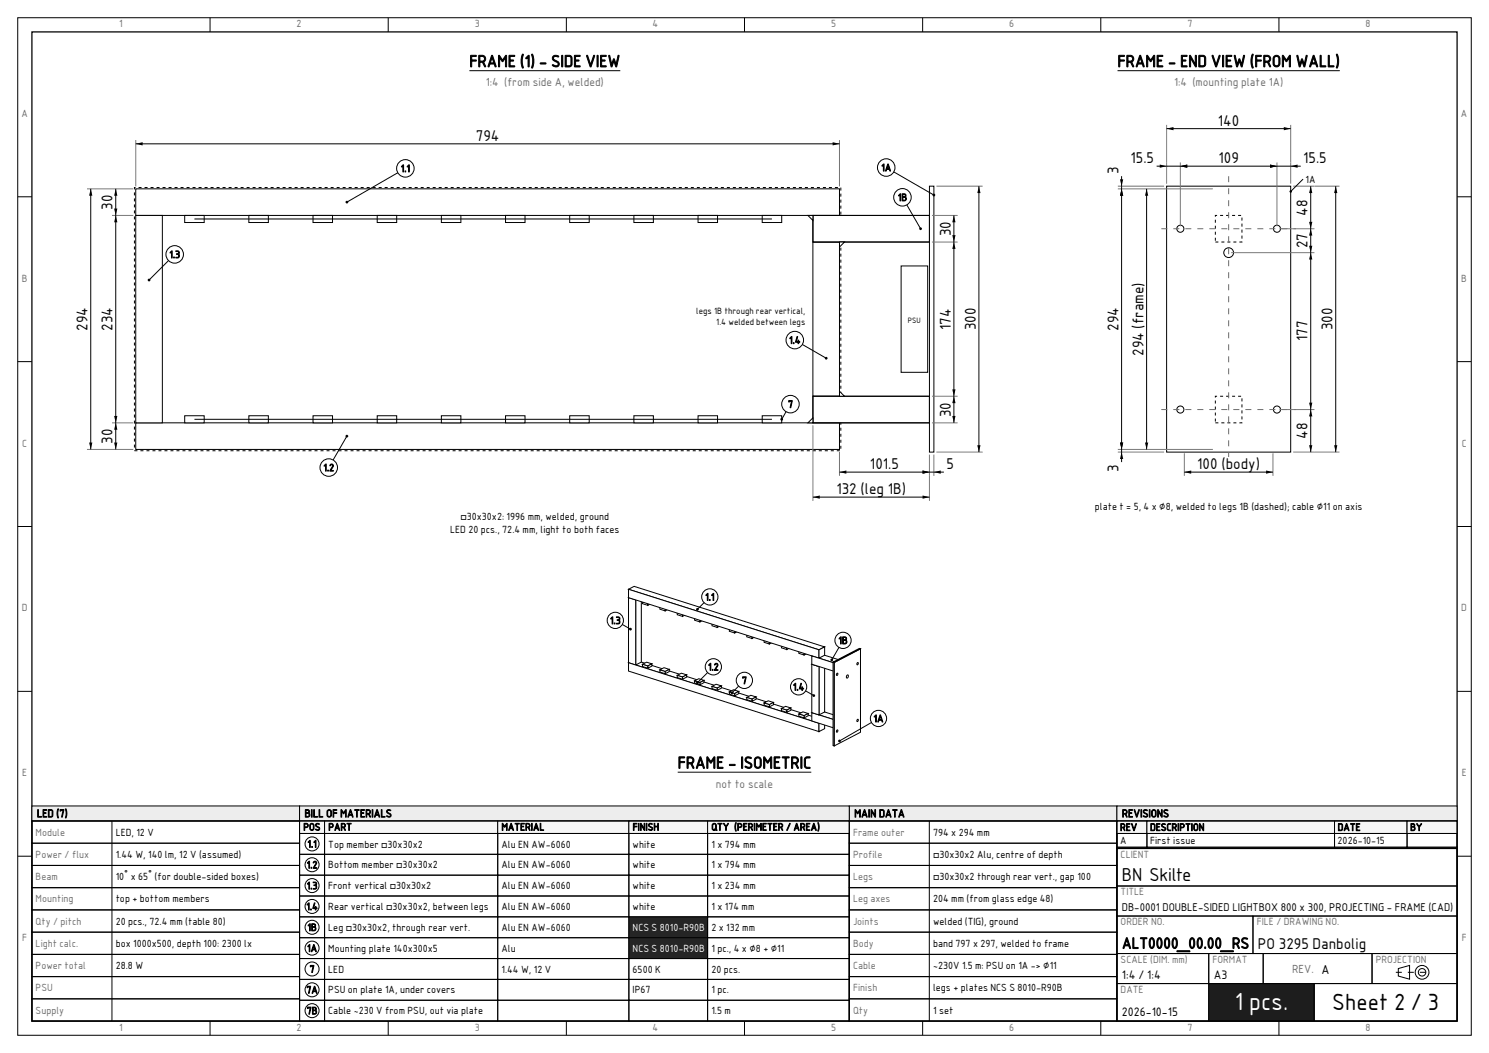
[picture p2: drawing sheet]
<svg xmlns="http://www.w3.org/2000/svg" width="420mm" height="297mm" viewBox="0 0 420 297" stroke-linecap="round" stroke-linejoin="round" font-family="sans-serif">
<g fill="none" stroke="#000" stroke-width=".28">
<path d="M5 5h410v287h-410zM59.3 5v4M109.5 5v4M159.7 5v4M210 5v4M260.2 5v4M310.5 5v4M360.7 5v4M5 55.5h4M411 55.5h4M5 102h4M411 102h4"/>
<path d="M5 148.5h4M411 148.5h4M5 195h4M411 195h4M5 241.5h4M411 241.5h4M59.3 288v4M109.5 288v4M159.7 288v4M210 288v4M260.2 288v4M310.5 288v4"/>
<path d="M360.7 288v4"/>
</g>
<path d="M9 9h402v279h-402z" fill="none" stroke="#000" stroke-width=".35"/>
<path d="M37.9 52.9h199.3v74.2h-199.3z" fill="none" stroke="#000" stroke-width=".28" stroke-dasharray=".8 .8" stroke-linecap="butt"/>
<g fill="#fff" stroke="#000" stroke-width=".28">
<path d="M38.3 53.3h198.5v7.5h-198.5z" fill-rule="evenodd"/>
<path d="M38.3 119.3h198.5v7.5h-198.5z" fill-rule="evenodd"/>
<path d="M38.3 60.8h7.5v58.5h-7.5z" fill-rule="evenodd"/>
<path d="M229.3 68.3h7.5v43.5h-7.5z" fill-rule="evenodd"/>
<path d="M229.3 60.8h32.9v7.5h-32.9z" fill-rule="evenodd"/>
</g>
<path d="M229.3 60.8h32.9v7.5h-32.9z" fill="none" stroke="#000" stroke-width=".28"/>
<path d="M229.3 111.8h32.9v7.5h-32.9z" fill-rule="evenodd" fill="#fff" stroke="#000" stroke-width=".28"/>
<path d="M229.3 111.8h32.9v7.5h-32.9z" fill="none" stroke="#000" stroke-width=".28"/>
<g fill="#fff" stroke="#000" stroke-width=".28">
<path d="M254.2 75h7.5v30h-7.5z" fill-rule="evenodd"/>
<path d="M262.2 52.5h1.2v75h-1.2z" fill-rule="evenodd"/>
<path d="M52.1 117.3h5.5v2h-5.5z" fill-rule="evenodd"/>
<path d="M70.2 117.3h5.5v2h-5.5z" fill-rule="evenodd"/>
<path d="M88.3 117.3h5.5v2h-5.5z" fill-rule="evenodd"/>
<path d="M106.4 117.3h5.5v2h-5.5z" fill-rule="evenodd"/>
<path d="M124.5 117.3h5.5v2h-5.5z" fill-rule="evenodd"/>
<path d="M142.6 117.3h5.5v2h-5.5z" fill-rule="evenodd"/>
<path d="M160.7 117.3h5.5v2h-5.5z" fill-rule="evenodd"/>
<path d="M178.8 117.3h5.5v2h-5.5z" fill-rule="evenodd"/>
<path d="M196.9 117.3h5.5v2h-5.5z" fill-rule="evenodd"/>
<path d="M215 117.3h5.5v2h-5.5z" fill-rule="evenodd"/>
</g>
<path d="M54.8 118.3h162.9" fill="none" stroke="#000" stroke-width=".28"/>
<g fill="#fff" stroke="#000" stroke-width=".28">
<path d="M52.1 60.8h5.5v2h-5.5z" fill-rule="evenodd"/>
<path d="M70.2 60.8h5.5v2h-5.5z" fill-rule="evenodd"/>
<path d="M88.3 60.8h5.5v2h-5.5z" fill-rule="evenodd"/>
<path d="M106.4 60.8h5.5v2h-5.5z" fill-rule="evenodd"/>
<path d="M124.5 60.8h5.5v2h-5.5z" fill-rule="evenodd"/>
<path d="M142.6 60.8h5.5v2h-5.5z" fill-rule="evenodd"/>
<path d="M160.7 60.8h5.5v2h-5.5z" fill-rule="evenodd"/>
<path d="M178.8 60.8h5.5v2h-5.5z" fill-rule="evenodd"/>
<path d="M196.9 60.8h5.5v2h-5.5z" fill-rule="evenodd"/>
<path d="M215 60.8h5.5v2h-5.5z" fill-rule="evenodd"/>
</g>
<path d="M38.3 40.6h198.5M54.8 61.8h162.9" fill="none" stroke="#000" stroke-width=".28"/>
<path d="M38.3 39.5v13.1M236.8 39.5v13.1" fill="none" stroke="#7a7a7a" stroke-width=".28"/>
<path d="M38.3 40.6l1.9-.5v.9zM234.9 40.1l1.9 .5-1.9 .4z" fill="#000"/>
<path d="M133.8 36.4h7.5v3.8h-7.5z" fill-rule="evenodd" fill="#fff"/>
<path d="M229.3 120v21.3M236.8 127.5v6.7M262.2 128.2v13.1M263.4 128.2v6" fill="none" stroke="#7a7a7a" stroke-width=".28"/>
<path d="M236.8 133.2h29.4M229.3 140.2h32.9" fill="none" stroke="#000" stroke-width=".28"/>
<path d="M236.8 133.2l1.9-.5v.9zM260.2 132.7l2 .5-2 .4zM263.4 133.2l2-.5v.9zM229.3 140.2l1.9-.4v.9zM260.2 139.8l2 .4-2 .5z" fill="#000"/>
<path d="M235.5 136.1h20.5v3.8h-20.5z" fill-rule="evenodd" fill="#fff"/>
<path d="M24.5 53.3h13.1M31.6 60.8h6M31.6 119.3h6M24.5 126.8h13.1" fill="none" stroke="#7a7a7a" stroke-width=".28"/>
<path d="M25.6 53.3v73.5M32.7 53.3v73.5" fill="none" stroke="#000" stroke-width=".28"/>
<path d="M25.6 53.3l.5 1.9h-1zM32.7 53.3l.4 1.9h-.9zM32.2 58.8h.9l-.4 2zM32.7 60.8l.4 1.9h-.9zM32.2 117.3h.9l-.4 2zM32.7 119.3l.4 1.9h-.9zM25.1 124.8h1l-.5 2zM32.2 124.8h.9l-.4 2z" fill="#000"/>
<path d="M21.5 86.3h3.8v7.5h-3.8z" fill-rule="evenodd" fill="#fff"/>
<path d="M264.1 52.5h13.1M262.9 60.8h7.2M262.9 68.3h7.2M262.9 111.8h7.2M262.9 119.3h7.2M264.1 127.5h13.1" fill="none" stroke="#7a7a7a" stroke-width=".28"/>
<path d="M276.1 52.5v75M269.1 60.8v58.5" fill="none" stroke="#000" stroke-width=".28"/>
<path d="M276.1 52.5l.5 2h-.9zM269.1 60.8l.4 1.9h-.9zM268.6 66.3h.9l-.4 2zM269.1 68.3l.4 1.9h-.9zM268.6 109.8h.9l-.4 2zM269.1 111.8l.4 1.9h-.9zM268.6 117.3h.9l-.4 2zM275.7 125.6h.9l-.5 1.9z" fill="#000"/>
<path d="M272 86.4h3.8v7.2h-3.8z" fill-rule="evenodd" fill="#fff"/>
<g fill="#fff" stroke="#000" stroke-width=".28">
<path d="M227.9 60.8h1.4v1.4z" fill-rule="evenodd"/>
<path d="M236.8 68.3h1.4l-1.4 1.4z" fill-rule="evenodd"/>
<path d="M227.9 119.3l1.4-1.4v1.4z" fill-rule="evenodd"/>
<path d="M236.8 110.4l1.4 1.4h-1.4z" fill-rule="evenodd"/>
</g>
<path d="M114.3 47.5l-16.5 9.5" fill="none" stroke="#000" stroke-width=".28"/>
<circle cx="97.8" cy="57" r=".39" fill="#000"/>
<circle cx="114.3" cy="47.5" r="2.47" fill="#fff" stroke="#000" stroke-width=".28"/>
<path d="M97.8 123l-5.1 8.9" fill="none" stroke="#000" stroke-width=".28"/>
<circle cx="97.8" cy="123" r=".39" fill="#000"/>
<circle cx="92.7" cy="131.9" r="2.47" fill="#fff" stroke="#000" stroke-width=".28"/>
<path d="M49.3 71.8l-7.3 7.2" fill="none" stroke="#000" stroke-width=".28"/>
<circle cx="42" cy="79" r=".39" fill="#000"/>
<circle cx="49.3" cy="71.8" r="2.47" fill="#fff" stroke="#000" stroke-width=".28"/>
<path d="M224.2 95.9l8.8 5.1" fill="none" stroke="#000" stroke-width=".28"/>
<circle cx="233" cy="101" r=".39" fill="#000"/>
<circle cx="224.2" cy="95.9" r="2.47" fill="#fff" stroke="#000" stroke-width=".28"/>
<path d="M254.6 55.7l5.1 8.8" fill="none" stroke="#000" stroke-width=".28"/>
<circle cx="259.7" cy="64.5" r=".39" fill="#000"/>
<circle cx="254.6" cy="55.7" r="2.47" fill="#fff" stroke="#000" stroke-width=".28"/>
<path d="M250 47.3l13.4 7.7" fill="none" stroke="#000" stroke-width=".28"/>
<circle cx="263.4" cy="55" r=".39" fill="#000"/>
<circle cx="250" cy="47.3" r="2.47" fill="#fff" stroke="#000" stroke-width=".28"/>
<path d="M223 114l-2.5 4.3" fill="none" stroke="#000" stroke-width=".28"/>
<circle cx="220.5" cy="118.3" r=".39" fill="#000"/>
<circle cx="223" cy="114" r="2.47" fill="#fff" stroke="#000" stroke-width=".28"/>
<path d="M132.4 19.9h42.6" fill="none" stroke="#000" stroke-width=".28"/>
<path d="M334.1 52.9h25v74.2h-25z" fill="none" stroke="#000" stroke-width=".28" stroke-dasharray=".8 .8" stroke-linecap="butt"/>
<g fill="#fff" stroke="#000" stroke-width=".28">
<path d="M342.8 53.3h7.5v7.5h-7.5z" fill-rule="evenodd"/>
<path d="M343.3 53.8h6.5v6.5h-6.5z" fill-rule="evenodd"/>
<path d="M342.8 119.3h7.5v7.5h-7.5z" fill-rule="evenodd"/>
<path d="M343.3 119.8h6.5v6.5h-6.5z" fill-rule="evenodd"/>
<path d="M342.8 68.3h7.5v43.5h-7.5z" fill-rule="evenodd"/>
<path d="M329.1 52.5h35v75h-35z" fill-rule="evenodd"/>
<circle cx="332.9" cy="64.5" r="1"/>
<circle cx="360.2" cy="64.5" r="1"/>
<circle cx="332.9" cy="115.5" r="1"/>
<circle cx="360.2" cy="115.5" r="1"/>
<circle cx="346.6" cy="71.3" r="1.38"/>
</g>
<path d="M342.8 60.8h7.5v7.5h-7.5zM342.8 111.8h7.5v7.5h-7.5z" fill="none" stroke="#000" stroke-width=".28" stroke-dasharray=".8 .8" stroke-linecap="butt"/>
<path d="M346.6 49.7v80.6M327.6 64.5h38M327.6 115.5h38" fill="none" stroke="#6e6e6e" stroke-width=".28" stroke-dasharray="1.7 1.7 1.7 1.7" stroke-linecap="butt"/>
<path d="M334.1 127.8v6.4M359.1 127.8v6.4" fill="none" stroke="#7a7a7a" stroke-width=".28"/>
<path d="M334.1 133.2h25" fill="none" stroke="#000" stroke-width=".28"/>
<path d="M334.1 133.2l1.9-.5v.9zM357.1 132.7l2 .5-2 .4z" fill="#000"/>
<path d="M337.3 129h18.5v3.8h-18.5z" fill-rule="evenodd" fill="#fff"/>
<path d="M329.1 35.2v16.6M364.1 35.2v16.6M332.9 45.8v18M360.2 45.8v18" fill="none" stroke="#7a7a7a" stroke-width=".28"/>
<path d="M329.1 36.3h35M326.2 46.9h40.7" fill="none" stroke="#000" stroke-width=".28"/>
<path d="M329.1 36.3l1.9-.5v.9zM362.1 35.8l2 .5-2 .4zM327.1 46.4l2 .5-2 .4zM332.9 46.9l2-.5v.9zM358.3 46.4l1.9 .5-1.9 .4zM364.1 46.9l1.9-.5v.9z" fill="#000"/>
<path d="M343.1 32.2h6.9v3.8h-6.9z" fill-rule="evenodd" fill="#fff"/>
<path d="M364.8 52.5h13M347.3 71.3h23.5M360.9 64.5h9.9M360.9 115.5h9.9M364.8 127.5h13" fill="none" stroke="#7a7a7a" stroke-width=".28"/>
<path d="M369.7 52.5v75M376.8 52.5v75" fill="none" stroke="#000" stroke-width=".28"/>
<path d="M369.7 52.5l.5 2h-.9zM376.8 52.5l.4 2h-.9zM369.3 62.6h.9l-.5 1.9zM369.7 64.5l.5 2h-.9zM369.3 69.3h.9l-.5 2zM369.7 71.3l.5 1.9h-.9zM369.3 113.6h.9l-.5 1.9zM369.7 115.5l.5 2h-.9zM369.3 125.6h.9l-.5 1.9zM376.3 125.6h.9l-.4 1.9z" fill="#000"/>
<path d="M372.6 86.4h3.8v7.2h-3.8z" fill-rule="evenodd" fill="#fff"/>
<path d="M315.3 52.5h13.1M315.3 53.3h26.8M315.3 126.8h26.8M315.3 127.5h13.1" fill="none" stroke="#7a7a7a" stroke-width=".28"/>
<path d="M316.4 49.7v80.6M323.4 53.3v73.5" fill="none" stroke="#000" stroke-width=".28"/>
<path d="M315.9 50.6h.9l-.4 1.9zM316.4 53.3l.4 1.9h-.9zM323.4 53.3l.5 1.9h-.9zM315.9 124.8h.9l-.4 2zM316.4 127.5l.4 2h-.9zM323 124.8h.9l-.5 2z" fill="#000"/>
<path d="M319.3 79.2h3.8v21.6h-3.8z" fill-rule="evenodd" fill="#fff"/>
<path d="M315.2 19.9h62.7M367.6 50.5l-3.5 3.5" fill="none" stroke="#000" stroke-width=".28"/>
<circle cx="364.1" cy="54" r=".35" fill="#000"/>
<g fill="#fff" stroke="#000" stroke-width=".28">
<path d="M177.3 168.6l1.6-.9 2 .7-1.6 .8z" fill-rule="evenodd"/>
<path d="M181.2 169.6l1.2-.6 1.5 .5-1.2 .6z" fill-rule="evenodd"/>
<path d="M182.7 170.1l1.2-.6v.6l-1.2 .6z" fill-rule="evenodd"/>
<path d="M181.2 169.6l1.5 .5v.6l-1.5-.4z" fill-rule="evenodd"/>
<path d="M186.1 171.2l1.2-.6 1.5 .5-1.2 .6z" fill-rule="evenodd"/>
<path d="M187.6 171.7l1.2-.6v.6l-1.2 .6z" fill-rule="evenodd"/>
<path d="M186.1 171.2l1.5 .5v.6l-1.5-.5z" fill-rule="evenodd"/>
<path d="M191 172.8l1.2-.7 1.5 .5-1.2 .6z" fill-rule="evenodd"/>
<path d="M192.5 173.2l1.2-.6v.6l-1.2 .7z" fill-rule="evenodd"/>
<path d="M191 172.8l1.5 .4v.7l-1.5-.5z" fill-rule="evenodd"/>
<path d="M177.3 186.9l1.6-.8 53.7 17.1-1.6 .8z" fill-rule="evenodd"/>
<path d="M181.2 187.4l1.2-.6 1.5 .4-1.2 .6z" fill-rule="evenodd"/>
<path d="M182.7 187.8l1.2-.6v.7l-1.2 .6z" fill-rule="evenodd"/>
<path d="M181.2 187.4l1.5 .4v.7l-1.5-.5z" fill-rule="evenodd"/>
<path d="M179.3 169.2l1.6-.8v18.3l-1.6 .9z" fill-rule="evenodd"/>
<path d="M177.3 168.6l2 .6v18.4l-2-.7z" fill-rule="evenodd"/>
<path d="M186.1 188.9l1.2-.6 1.5 .5-1.2 .6z" fill-rule="evenodd"/>
<path d="M187.6 189.4l1.2-.6v.6l-1.2 .6z" fill-rule="evenodd"/>
<path d="M186.1 188.9l1.5 .5v.6l-1.5-.4z" fill-rule="evenodd"/>
<path d="M191 190.5l1.2-.6 1.5 .5-1.2 .6z" fill-rule="evenodd"/>
<path d="M192.5 191l1.2-.6v.6l-1.2 .6z" fill-rule="evenodd"/>
<path d="M191 190.5l1.5 .5v.6l-1.5-.5z" fill-rule="evenodd"/>
<path d="M195.9 192l1.2-.6 1.5 .5-1.2 .6z" fill-rule="evenodd"/>
<path d="M197.4 192.5l1.2-.6v.6l-1.2 .6z" fill-rule="evenodd"/>
<path d="M195.9 192l1.5 .5v.6l-1.5-.4z" fill-rule="evenodd"/>
<path d="M200.8 193.6l1.2-.6 1.5 .5-1.2 .6z" fill-rule="evenodd"/>
<path d="M202.3 194.1l1.2-.6v.6l-1.2 .6z" fill-rule="evenodd"/>
<path d="M200.8 193.6l1.5 .5v.6l-1.5-.5z" fill-rule="evenodd"/>
<path d="M177.3 186.9l53.7 17.1v2.3l-53.7-17z" fill-rule="evenodd"/>
<path d="M205.7 195.2l1.2-.7 1.5 .5-1.2 .6z" fill-rule="evenodd"/>
<path d="M207.2 195.6l1.2-.6v.7l-1.2 .6z" fill-rule="evenodd"/>
<path d="M205.7 195.2l1.5 .4v.7l-1.5-.5z" fill-rule="evenodd"/>
<path d="M195.9 174.3l1.2-.6 1.5 .5-1.2 .6z" fill-rule="evenodd"/>
<path d="M197.4 174.8l1.2-.6v.6l-1.2 .6z" fill-rule="evenodd"/>
<path d="M195.9 174.3l1.5 .5v.6l-1.5-.5z" fill-rule="evenodd"/>
<path d="M210.6 196.7l1.2-.6 1.5 .5-1.2 .6z" fill-rule="evenodd"/>
<path d="M212.1 197.2l1.2-.6v.6l-1.2 .6z" fill-rule="evenodd"/>
<path d="M210.6 196.7l1.5 .5v.6l-1.5-.5z" fill-rule="evenodd"/>
<path d="M200.8 175.9l1.2-.6 1.5 .4-1.2 .6z" fill-rule="evenodd"/>
<path d="M202.3 176.3l1.2-.6v.7l-1.2 .6z" fill-rule="evenodd"/>
<path d="M200.8 175.9l1.5 .4v.7l-1.5-.5z" fill-rule="evenodd"/>
<path d="M215.5 198.3l1.2-.6 1.5 .4-1.2 .6z" fill-rule="evenodd"/>
<path d="M217 198.7l1.2-.6v.7l-1.2 .6z" fill-rule="evenodd"/>
<path d="M177.3 166.2l1.6-.8 53.7 17.1-1.6 .8z" fill-rule="evenodd"/>
<path d="M215.5 198.3l1.5 .4v.7l-1.5-.5z" fill-rule="evenodd"/>
<path d="M205.7 177.4l1.2-.6 1.5 .5-1.2 .6z" fill-rule="evenodd"/>
<path d="M207.2 177.9l1.2-.6v.6l-1.2 .6z" fill-rule="evenodd"/>
<path d="M205.7 177.4l1.5 .5v.6l-1.5-.4z" fill-rule="evenodd"/>
<path d="M220.4 199.8l1.2-.6 1.5 .5-1.2 .6z" fill-rule="evenodd"/>
<path d="M221.9 200.3l1.2-.6v.6l-1.2 .6z" fill-rule="evenodd"/>
<path d="M220.4 199.8l1.5 .5v.6l-1.5-.4z" fill-rule="evenodd"/>
<path d="M210.6 179l1.2-.6 1.5 .4-1.2 .7z" fill-rule="evenodd"/>
<path d="M212.1 179.5l1.2-.7v.7l-1.2 .6z" fill-rule="evenodd"/>
<path d="M210.6 179l1.5 .5v.6l-1.5-.5z" fill-rule="evenodd"/>
<path d="M225.3 201.4l1.2-.6 1.5 .5-1.2 .6z" fill-rule="evenodd"/>
<path d="M226.8 201.9l1.2-.6v.6l-1.2 .6z" fill-rule="evenodd"/>
<path d="M225.3 201.4l1.5 .5v.6l-1.5-.5z" fill-rule="evenodd"/>
<path d="M215.5 180.5l1.2-.6 1.5 .5-1.2 .6z" fill-rule="evenodd"/>
<path d="M217 181l1.2-.6v.6l-1.2 .6z" fill-rule="evenodd"/>
<path d="M215.5 180.5l1.5 .5v.6l-1.5-.4z" fill-rule="evenodd"/>
<path d="M231 204l1.6-.8v2.3l-1.6 .8z" fill-rule="evenodd"/>
<path d="M220.4 182.1l1.2-.6 1.5 .5-1.2 .6z" fill-rule="evenodd"/>
<path d="M221.9 182.6l1.2-.6v.6l-1.2 .6z" fill-rule="evenodd"/>
<path d="M220.4 182.1l1.5 .5v.6l-1.5-.5z" fill-rule="evenodd"/>
<path d="M229 201l1.6-.8 8.9 2.8-1.6 .8z" fill-rule="evenodd"/>
<path d="M229 201l8.9 2.8v2.4l-8.9-2.8z" fill-rule="evenodd"/>
<path d="M231 188l1.6-.8v13.6l-1.6 .8z" fill-rule="evenodd"/>
<path d="M229 187.3l2 .7v13.6l-2-.6z" fill-rule="evenodd"/>
<path d="M225.3 183.7l1.2-.7 1.5 .5-1.2 .6z" fill-rule="evenodd"/>
<path d="M226.8 184.1l1.2-.6v.6l-1.2 .7z" fill-rule="evenodd"/>
<path d="M225.3 183.7l1.5 .4v.7l-1.5-.5z" fill-rule="evenodd"/>
<path d="M237.9 203.8l1.6-.8v2.4l-1.6 .8z" fill-rule="evenodd"/>
<path d="M229 187.3l1.6-.8 2 .7-1.6 .8z" fill-rule="evenodd"/>
<path d="M229 185l1.6-.8 8.9 2.8-1.6 .8z" fill-rule="evenodd"/>
<path d="M177.3 166.2l53.7 17.1v2.3l-53.7-17z" fill-rule="evenodd"/>
<path d="M231 183.3l1.6-.8v2.3l-1.6 .8z" fill-rule="evenodd"/>
<path d="M229 185l8.9 2.8v2.4l-8.9-2.9z" fill-rule="evenodd"/>
<path d="M237.9 187.8l1.6-.8v2.3l-1.6 .9z" fill-rule="evenodd"/>
<path d="M235.3 186.9l7.4-3.9v23.5l-7.4 3.9zM241.8 202.9l-.1 .4a.23 .23 0 0 0 .4-.1 .23 .23 0 0 0-.3-.3zM241.8 186.9l-.1 .4a.23 .23 0 0 0 .4-.1 .23 .23 0 0 0-.3-.3zM238.9 190.4a.38 .38 0 0 0-.3 .5 .38 .38 0 0 0 .5 .3 .38 .38 0 0 0 .3-.5 .38 .38 0 0 0-.5-.3zM236.1 205.9l-.2 .4a.23 .23 0 0 0 .4-.1 .23 .23 0 0 0-.2-.3zM236.1 189.9l-.2 .4a.23 .23 0 0 0 .4-.1 .23 .23 0 0 0-.2-.3z" fill-rule="evenodd"/>
<path d="M235 186.7l.3 .2v23.5l-.3-.1z" fill-rule="evenodd"/>
<path d="M235 186.7l7.4-3.8 .3 .1-7.4 3.9z" fill-rule="evenodd"/>
</g>
<path d="M200.2 168.4l-3.5 3.5" fill="none" stroke="#000" stroke-width=".28"/>
<circle cx="196.7" cy="171.9" r=".39" fill="#000"/>
<circle cx="200.2" cy="168.4" r="2.29" fill="#fff" stroke="#000" stroke-width=".28"/>
<path d="M201.2 188.1l-4.5 4.5" fill="none" stroke="#000" stroke-width=".28"/>
<circle cx="196.7" cy="192.6" r=".39" fill="#000"/>
<circle cx="201.2" cy="188.1" r="2.29" fill="#fff" stroke="#000" stroke-width=".28"/>
<path d="M173.6 175l4.2 2.5" fill="none" stroke="#000" stroke-width=".28"/>
<circle cx="177.8" cy="177.5" r=".39" fill="#000"/>
<circle cx="173.6" cy="175" r="2.29" fill="#fff" stroke="#000" stroke-width=".28"/>
<path d="M225.3 193.7l4.2 2.5" fill="none" stroke="#000" stroke-width=".28"/>
<circle cx="229.5" cy="196.2" r=".39" fill="#000"/>
<circle cx="225.3" cy="193.7" r="2.29" fill="#fff" stroke="#000" stroke-width=".28"/>
<path d="M237.8 180.6l-3.2 5.5" fill="none" stroke="#000" stroke-width=".28"/>
<circle cx="234.6" cy="186.1" r=".39" fill="#000"/>
<circle cx="237.8" cy="180.6" r="2.29" fill="#fff" stroke="#000" stroke-width=".28"/>
<path d="M247.8 202.6l-11 6.4" fill="none" stroke="#000" stroke-width=".28"/>
<circle cx="236.8" cy="209" r=".39" fill="#000"/>
<circle cx="247.8" cy="202.6" r="2.29" fill="#fff" stroke="#000" stroke-width=".28"/>
<path d="M210 191.9l-3.5 3.5" fill="none" stroke="#000" stroke-width=".28"/>
<circle cx="206.5" cy="195.4" r=".39" fill="#000"/>
<circle cx="210" cy="191.9" r="2.29" fill="#fff" stroke="#000" stroke-width=".28"/>
<path d="M191.2 217.8h37.6" fill="none" stroke="#000" stroke-width=".28"/>
<path d="M9 227.3h75.5v4.3h-75.5z" fill-rule="evenodd" fill="#ededed" stroke="#000" stroke-width=".28"/>
<path d="M9 231.6h75.5v6.2h-75.5zM9 237.8h75.5v6.3h-75.5zM9 231.6h75.5v56.4h-75.5zM31.6 231.6v56.4M9 244.1h75.5v6.3h-75.5zM9 250.4h75.5v6.2h-75.5zM9 256.6h75.5v6.3h-75.5zM9 262.9h75.5v6.3h-75.5zM9 269.2h75.5v6.3h-75.5zM9 275.5h75.5v6.2h-75.5zM9 281.7h75.5v6.3h-75.5z" fill="none" stroke="#000" stroke-width=".28"/>
<path d="M239.6 227.3h75.4v4.3h-75.4z" fill-rule="evenodd" fill="#ededed" stroke="#000" stroke-width=".28"/>
<path d="M239.6 231.6h75.4v6.2h-75.4zM239.6 237.8h75.4v6.3h-75.4zM239.6 231.6h75.4v56.4h-75.4zM262.1 231.6v56.4M239.6 244.1h75.4v6.3h-75.4zM239.6 250.4h75.4v6.2h-75.4zM239.6 256.6h75.4v6.3h-75.4zM239.6 262.9h75.4v6.3h-75.4zM239.6 269.2h75.4v6.3h-75.4zM239.6 275.5h75.4v6.2h-75.4zM239.6 281.7h75.4v6.3h-75.4z" fill="none" stroke="#000" stroke-width=".28"/>
<path d="M84.5 227.3h155.1v4.3h-155.1z" fill-rule="evenodd" fill="#ededed" stroke="#000" stroke-width=".28"/>
<g fill="#f6f6f6" stroke="#000" stroke-width=".28">
<path d="M84.5 231.6h7v3.5h-7z" fill-rule="evenodd"/>
<path d="M91.5 231.6h48.9v3.5h-48.9z" fill-rule="evenodd"/>
<path d="M140.4 231.6h37v3.5h-37z" fill-rule="evenodd"/>
<path d="M177.4 231.6h22.2v3.5h-22.2z" fill-rule="evenodd"/>
<path d="M199.6 231.6h39.9v3.5h-39.9z" fill-rule="evenodd"/>
</g>
<path d="M84.5 235.1h7v5.9h-7z" fill="none" stroke="#000" stroke-width=".28"/>
<circle cx="88" cy="238" r="1.98" fill="#fff" stroke="#000" stroke-width=".28"/>
<path d="M91.5 235.1h48.9v5.9h-48.9zM140.4 235.1h37v5.9h-37zM177.4 235.1h22.2v5.9h-22.2zM199.6 235.1h39.9v5.9h-39.9zM84.5 241h7v5.8h-7z" fill="none" stroke="#000" stroke-width=".28"/>
<circle cx="88" cy="243.9" r="1.98" fill="#fff" stroke="#000" stroke-width=".28"/>
<path d="M84.5 246.8h7v5.9h-7zM91.5 241h48.9v5.8h-48.9zM140.4 241h37v5.8h-37zM177.4 241h22.2v5.8h-22.2zM199.6 241h39.9v5.8h-39.9z" fill="none" stroke="#000" stroke-width=".28"/>
<circle cx="88" cy="249.8" r="1.98" fill="#fff" stroke="#000" stroke-width=".28"/>
<path d="M84.5 252.7h7v5.9h-7zM91.5 246.8h48.9v5.9h-48.9zM140.4 246.8h37v5.9h-37zM177.4 246.8h22.2v5.9h-22.2zM199.6 246.8h39.9v5.9h-39.9z" fill="none" stroke="#000" stroke-width=".28"/>
<circle cx="88" cy="255.7" r="1.98" fill="#fff" stroke="#000" stroke-width=".28"/>
<path d="M84.5 258.6h7v5.9h-7zM91.5 252.7h48.9v5.9h-48.9zM140.4 252.7h37v5.9h-37zM177.4 252.7h22.2v5.9h-22.2zM199.6 252.7h39.9v5.9h-39.9z" fill="none" stroke="#000" stroke-width=".28"/>
<circle cx="88" cy="261.5" r="1.98" fill="#fff" stroke="#000" stroke-width=".28"/>
<path d="M91.5 258.6h48.9v5.9h-48.9zM140.4 258.6h37v5.9h-37z" fill="none" stroke="#000" stroke-width=".28"/>
<path d="M177.4 258.6h22.2v5.9h-22.2z" fill-rule="evenodd" fill="#1b262b" stroke="#000" stroke-width=".28"/>
<path d="M199.6 258.6h39.9v5.9h-39.9zM84.5 264.5h7v5.9h-7z" fill="none" stroke="#000" stroke-width=".28"/>
<circle cx="88" cy="267.4" r="1.98" fill="#fff" stroke="#000" stroke-width=".28"/>
<path d="M91.5 264.5h48.9v5.9h-48.9zM140.4 264.5h37v5.9h-37z" fill="none" stroke="#000" stroke-width=".28"/>
<path d="M177.4 264.5h22.2v5.9h-22.2z" fill-rule="evenodd" fill="#1b262b" stroke="#000" stroke-width=".28"/>
<path d="M84.5 270.4h7v5.8h-7zM199.6 264.5h39.9v5.9h-39.9z" fill="none" stroke="#000" stroke-width=".28"/>
<circle cx="88" cy="273.3" r="1.98" fill="#fff" stroke="#000" stroke-width=".28"/>
<path d="M84.5 276.2h7v5.9h-7zM91.5 270.4h48.9v5.8h-48.9zM140.4 270.4h37v5.8h-37zM177.4 270.4h22.2v5.8h-22.2zM199.6 270.4h39.9v5.8h-39.9z" fill="none" stroke="#000" stroke-width=".28"/>
<circle cx="88" cy="279.2" r="1.98" fill="#fff" stroke="#000" stroke-width=".28"/>
<path d="M91.5 276.2h48.9v5.9h-48.9zM140.4 276.2h37v5.9h-37zM177.4 276.2h22.2v5.9h-22.2zM199.6 276.2h39.9v5.9h-39.9zM84.5 282.1h7v5.9h-7z" fill="none" stroke="#000" stroke-width=".28"/>
<circle cx="88" cy="285.1" r="1.98" fill="#fff" stroke="#000" stroke-width=".28"/>
<path d="M84.5 231.6h155.1v56.4h-155.1zM91.5 282.1h48.9v5.9h-48.9zM140.4 282.1h37v5.9h-37zM177.4 282.1h22.2v5.9h-22.2zM199.6 282.1h39.9v5.9h-39.9z" fill="none" stroke="#000" stroke-width=".28"/>
<path d="M315 227.3h96v4.3h-96z" fill-rule="evenodd" fill="#ededed" stroke="#000" stroke-width=".28"/>
<g fill="#f6f6f6" stroke="#000" stroke-width=".28">
<path d="M315 231.6h8.5v3.5h-8.5z" fill-rule="evenodd"/>
<path d="M323.5 231.6h52.9v3.5h-52.9z" fill-rule="evenodd"/>
<path d="M376.4 231.6h20.5v3.5h-20.5z" fill-rule="evenodd"/>
<path d="M396.9 231.6h14.1v3.5h-14.1z" fill-rule="evenodd"/>
</g>
<g fill="none" stroke="#000" stroke-width=".28">
<path d="M315 235.1h8.5v3.9h-8.5zM315 239h8.5v.3h-8.5zM315 231.6h96v7.7h-96zM315 239.3h96v10.6h-96zM323.5 235.1h52.9v3.9h-52.9zM323.5 239h52.9v.3h-52.9zM376.4 235.1h20.5v3.9h-20.5zM376.4 239h20.5v.3h-20.5zM396.9 235.1h14.1v3.9h-14.1zM396.9 239h14.1v.3h-14.1zM315 249.9h96v8.5h-96zM315 258.4h38.4v10.6h-38.4z"/>
<path d="M353.4 258.4h57.6v10.6h-57.6zM315 269h26v8.4h-26zM315 277.4h26v10.6h-26zM341 269h15.3v8.4h-15.3zM356.3 269h30.7v8.4h-30.7zM387 269h24v8.4h-24zM394.4 273.2l3.2-.9v3.9l-3.2-.9z"/>
<circle cx="401.1" cy="274.2" r="1.94"/>
<circle cx="401.1" cy="274.2" r="1.06"/>
</g>
<path d="M393.7 274.2h9.9" fill="none" stroke="#000" stroke-width=".28" stroke-dasharray="1.7 1.7 1.7 1.7" stroke-linecap="butt"/>
<path d="M341 277.4h29.7v10.6h-29.7z" fill-rule="evenodd" fill="#1b1c1b" stroke="#000" stroke-width=".28"/>
<path d="M370.7 277.4h40.3v10.6h-40.3z" fill="none" stroke="#000" stroke-width=".28"/>
<path d="M315 239.3h96v48.7h-96z" fill="none" stroke="#000" stroke-width=".35"/>
<text font-size="6.7" fill="#fff" x="348.3" y="285">1 pcs.</text>
<text font-size="6.3" x="375.8" y="285">Sheet 2 / 3</text>
<text font-size="4.9" x="316.5" y="248.5">BN Skilte</text>
<g font-size="4.6">
<text x="132.4" y="18.9">FRAME (1) ‑ SIDE VIEW</text>
<text x="315.2" y="18.9">FRAME ‑ END VIEW (FROM WALL)</text>
<text x="191.2" y="216.7">FRAME ‑ ISOMETRIC</text>
</g>
<text font-size="4.3" x="316.5" y="267.5">ALT0000_00.00_RS</text>
<g font-size="4.2">
<text x="343.5" y="35.4">140</text>
<text x="134.2" y="39.7">794</text>
<text x="318.9" y="46">15.5</text>
<text x="343.7" y="46">109</text>
<text x="367.6" y="46">15.5</text>
<text x="315.5" y="49" transform="rotate(-90 315.5 49)">3</text>
<text x="31.8" y="59.1" transform="rotate(-90 31.8 59.1)">30</text>
<text x="368.8" y="60.8" transform="rotate(-90 368.8 60.8)">48</text>
<text x="268.2" y="66.6" transform="rotate(-90 268.2 66.6)">30</text>
<text x="368.8" y="70" transform="rotate(-90 368.8 70)">27</text>
<text x="24.7" y="93.3" transform="rotate(-90 24.7 93.3)">294</text>
<text x="31.8" y="93.3" transform="rotate(-90 31.8 93.3)">234</text>
<text x="268.2" y="93" transform="rotate(-90 268.2 93)">174</text>
<text x="275.2" y="93.2" transform="rotate(-90 275.2 93.2)">300</text>
<text x="315.5" y="93.3" transform="rotate(-90 315.5 93.3)">294</text>
<text x="375.9" y="93.2" transform="rotate(-90 375.9 93.2)">300</text>
<text x="322.5" y="100.4" transform="rotate(-90 322.5 100.4)">294 (frame)</text>
<text x="368.8" y="96.3" transform="rotate(-90 368.8 96.3)">177</text>
<text x="268.2" y="117.6" transform="rotate(-90 268.2 117.6)">30</text>
<text x="31.8" y="125.1" transform="rotate(-90 31.8 125.1)">30</text>
<text x="368.8" y="123.8" transform="rotate(-90 368.8 123.8)">48</text>
<text x="245.4" y="132.3">101.5</text>
<text x="266.9" y="132.3">5</text>
<text x="315.5" y="133.2" transform="rotate(-90 315.5 133.2)">3</text>
<text x="337.7" y="132.3">100 (body)</text>
<text x="235.9" y="139.3">132 (leg 1B)</text>
<text x="354.8" y="267.5">PO 3295 Danbolig</text>
</g>
<g font-size="3.4">
<text x="316.5" y="276">1꞉4 / 1꞉4</text>
<text x="342.4" y="276">A3</text>
<text x="316.5" y="286.6">2026‑10‑15</text>
</g>
<g font-size="3.2" fill="#6e6e6e">
<text x="137" y="24.3">1꞉4 (from side A, welded)</text>
<text x="331.2" y="24.3">1꞉4 (mounting plate 1A)</text>
<text x="202" y="222.1">not to scale</text>
<text x="364.5" y="274.4">REV. A</text>
</g>
<text font-size="3.1" x="316.5" y="257">DB‑0001 DOUBLE‑SIDED LIGHTBOX 800 x 300, PROJECTING ‑ FRAME (CAD)</text>
<g font-size="3">
<text x="10.4" y="230.5">LED (7)</text>
<text x="85.9" y="230.5">BILL OF MATERIALS</text>
<text x="241" y="230.5">MAIN DATA</text>
<text x="316.5" y="230.5">REVISIONS</text>
</g>
<g font-size="2.8" fill="#6e6e6e">
<text x="33.6" y="7.7">1</text>
<text x="83.7" y="7.7">2</text>
<text x="133.9" y="7.7">3</text>
<text x="184.1" y="7.7">4</text>
<text x="234.4" y="7.7">5</text>
<text x="284.7" y="7.7">6</text>
<text x="334.9" y="7.7">7</text>
<text x="385.2" y="7.7">8</text>
<text x="6.1" y="33">A</text>
<text x="412.1" y="33">A</text>
<text x="6.2" y="79.5">B</text>
<text x="412.2" y="79.5">B</text>
<text x="6.3" y="126">C</text>
<text x="412.3" y="126">C</text>
<text x="6.2" y="172.5">D</text>
<text x="412.2" y="172.5">D</text>
<text x="6.3" y="219">E</text>
<text x="412.3" y="219">E</text>
<text x="10.1" y="235.7">Module</text>
<text x="240.6" y="235.7">Frame outer</text>
<text x="10.1" y="242">Power / flux</text>
<text x="240.6" y="242">Profile</text>
<text x="316.1" y="242">CLIENT</text>
<text x="10.1" y="248.3">Beam</text>
<text x="240.6" y="248.3">Legs</text>
<text x="10.1" y="254.5">Mounting</text>
<text x="240.6" y="254.5">Leg axes</text>
<text x="316.1" y="252.5">TITLE</text>
<text x="10.1" y="260.8">Qty / pitch</text>
<text x="240.6" y="260.8">Joints</text>
<text x="316.1" y="261">ORDER NO.</text>
<text x="354.5" y="261">FILE / DRAWING NO.</text>
<text x="6.3" y="265.5">F</text>
<text x="10.1" y="267.1">Light calc.</text>
<text x="240.6" y="267.1">Body</text>
<text x="412.3" y="265.5">F</text>
<text x="10.1" y="273.3">Power total</text>
<text x="240.6" y="273.3">Cable</text>
<text x="316.1" y="271.6">SCALE (DIM. mm)</text>
<text x="342" y="271.6">FORMAT</text>
<text x="388.1" y="271.6">PROJECTION</text>
<text x="10.1" y="279.6">PSU</text>
<text x="240.6" y="279.6">Finish</text>
<text x="316.1" y="280.1">DATE</text>
<text x="10.1" y="285.9">Supply</text>
<text x="240.6" y="285.9">Qty</text>
<text x="33.6" y="290.7">1</text>
<text x="83.7" y="290.7">2</text>
<text x="133.9" y="290.7">3</text>
<text x="184.1" y="290.7">4</text>
<text x="234.4" y="290.7">5</text>
<text x="284.7" y="290.7">6</text>
<text x="334.9" y="290.7">7</text>
<text x="385.2" y="290.7">8</text>
</g>
<g font-size="2.8">
<text x="113" y="48.5">1.1</text>
<text x="248.6" y="48.3">1A</text>
<text x="368.3" y="51.5">1A</text>
<text x="253.2" y="56.7">1B</text>
<text x="47.8" y="72.8">1.3</text>
<text x="222.6" y="96.9">1.4</text>
<text x="222.3" y="115">7</text>
<text x="91.2" y="132.9">1.2</text>
<text x="308.8" y="143.7">plate t = 5, 4 x ⌀8, welded to legs 1B (dashed); cable ⌀11 on axis</text>
<text x="129.9" y="146.6">□30x30x2꞉ 1996 mm, welded, ground</text>
<text x="127" y="150.4">LED 20 pcs., 72.4 mm, light to both faces</text>
<text x="198.9" y="169.4">1.1</text>
<text x="172" y="176">1.3</text>
<text x="236.5" y="181.6">1B</text>
<text x="199.7" y="189.1">1.2</text>
<text x="209.3" y="192.9">7</text>
<text x="223.6" y="194.7">1.4</text>
<text x="246.4" y="203.7">1A</text>
<text x="32.6" y="235.7">LED, 12 V</text>
<text x="85.6" y="234.2">POS</text>
<text x="86.7" y="239">1.1</text>
<text x="92.6" y="234.2">PART</text>
<text x="92.6" y="239">Top member □30x30x2</text>
<text x="141.4" y="234.2">MATERIAL</text>
<text x="141.4" y="239">Alu EN AW‑6060</text>
<text x="178.4" y="234.2">FINISH</text>
<text x="178.4" y="239">white</text>
<text x="200.6" y="234.2">QTY (PERIMETER / AREA)</text>
<text x="200.6" y="239">1 x 794 mm</text>
<text x="263.2" y="235.7">794 x 294 mm</text>
<text x="315.9" y="234.3">REV</text>
<text x="315.9" y="238">A</text>
<text x="324.4" y="234.3">DESCRIPTION</text>
<text x="324.4" y="238">First issue</text>
<text x="377.3" y="234.3">DATE</text>
<text x="377.3" y="238">2026‑10‑15</text>
<text x="397.8" y="234.3">BY</text>
<text x="32.6" y="242">1.44 W, 140 lm, 12 V (assumed)</text>
<text x="86.5" y="244.9">1.2</text>
<text x="92.6" y="244.9">Bottom member □30x30x2</text>
<text x="141.4" y="244.9">Alu EN AW‑6060</text>
<text x="178.4" y="244.9">white</text>
<text x="200.6" y="244.9">1 x 794 mm</text>
<text x="263.2" y="242">□30x30x2 Alu, centre of depth</text>
<text x="32.6" y="248.3">10˚ x 65˚ (for double‑sided boxes)</text>
<text x="86.5" y="250.8">1.3</text>
<text x="92.6" y="250.8">Front vertical □30x30x2</text>
<text x="141.4" y="250.8">Alu EN AW‑6060</text>
<text x="178.4" y="250.8">white</text>
<text x="200.6" y="250.8">1 x 234 mm</text>
<text x="263.2" y="248.3">□30x30x2 through rear vert., gap 100</text>
<text x="32.6" y="254.5">top + bottom members</text>
<text x="86.4" y="256.7">1.4</text>
<text x="92.6" y="256.7">Rear vertical □30x30x2, between legs</text>
<text x="141.4" y="256.7">Alu EN AW‑6060</text>
<text x="178.4" y="256.7">white</text>
<text x="200.6" y="256.7">1 x 174 mm</text>
<text x="263.2" y="254.5">204 mm (from glass edge 48)</text>
<text x="32.6" y="260.8">20 pcs., 72.4 mm (table 80)</text>
<text x="86.7" y="262.6">1B</text>
<text x="92.6" y="262.6">Leg □30x30x2, through rear vert.</text>
<text x="141.4" y="262.6">Alu EN AW‑6060</text>
<text x="200.6" y="262.6">2 x 132 mm</text>
<text x="263.2" y="260.8">welded (TIG), ground</text>
<text x="32.6" y="267.1">box 1000x500, depth 100꞉ 2300 lx</text>
<text x="86.6" y="268.4">1A</text>
<text x="92.6" y="268.4">Mounting plate 140x300x5</text>
<text x="141.4" y="268.4">Alu</text>
<text x="200.6" y="268.4">1 pc., 4 x ⌀8 + ⌀11</text>
<text x="263.2" y="267.1">band 797 x 297, welded to frame</text>
<text x="32.6" y="273.3">28.8 W</text>
<text x="87.3" y="274.3">7</text>
<text x="92.6" y="274.3">LED</text>
<text x="141.4" y="274.3">1.44 W, 12 V</text>
<text x="178.4" y="274.3">6500 K</text>
<text x="200.6" y="274.3">20 pcs.</text>
<text x="263.2" y="273.3">~230V 1.5 m꞉ PSU on 1A ‑&gt; ⌀11</text>
<text x="86.4" y="280.2">7A</text>
<text x="92.6" y="280.2">PSU on plate 1A, under covers</text>
<text x="178.4" y="280.2">IP67</text>
<text x="200.6" y="280.2">1 pc.</text>
<text x="263.2" y="279.6">legs + plates NCS S 8010‑R90B</text>
<text x="86.5" y="286.1">7B</text>
<text x="92.6" y="286.1">Cable ~230 V from PSU, out via plate</text>
<text x="200.6" y="286.1">1.5 m</text>
<text x="263.2" y="285.9">1 set</text>
</g>
<g font-size="2.8" fill="#fff">
<text x="178.4" y="262.6">NCS S 8010‑R90B</text>
<text x="178.4" y="268.4">NCS S 8010‑R90B</text>
</g>
<g font-size="2.5">
<text x="196.4" y="88.6">legs 1B through rear vertical,</text>
<text x="202" y="91.8">1.4 welded between legs</text>
</g>
<text font-size="2.1" x="256.1" y="91.1">PSU</text>
</svg>
